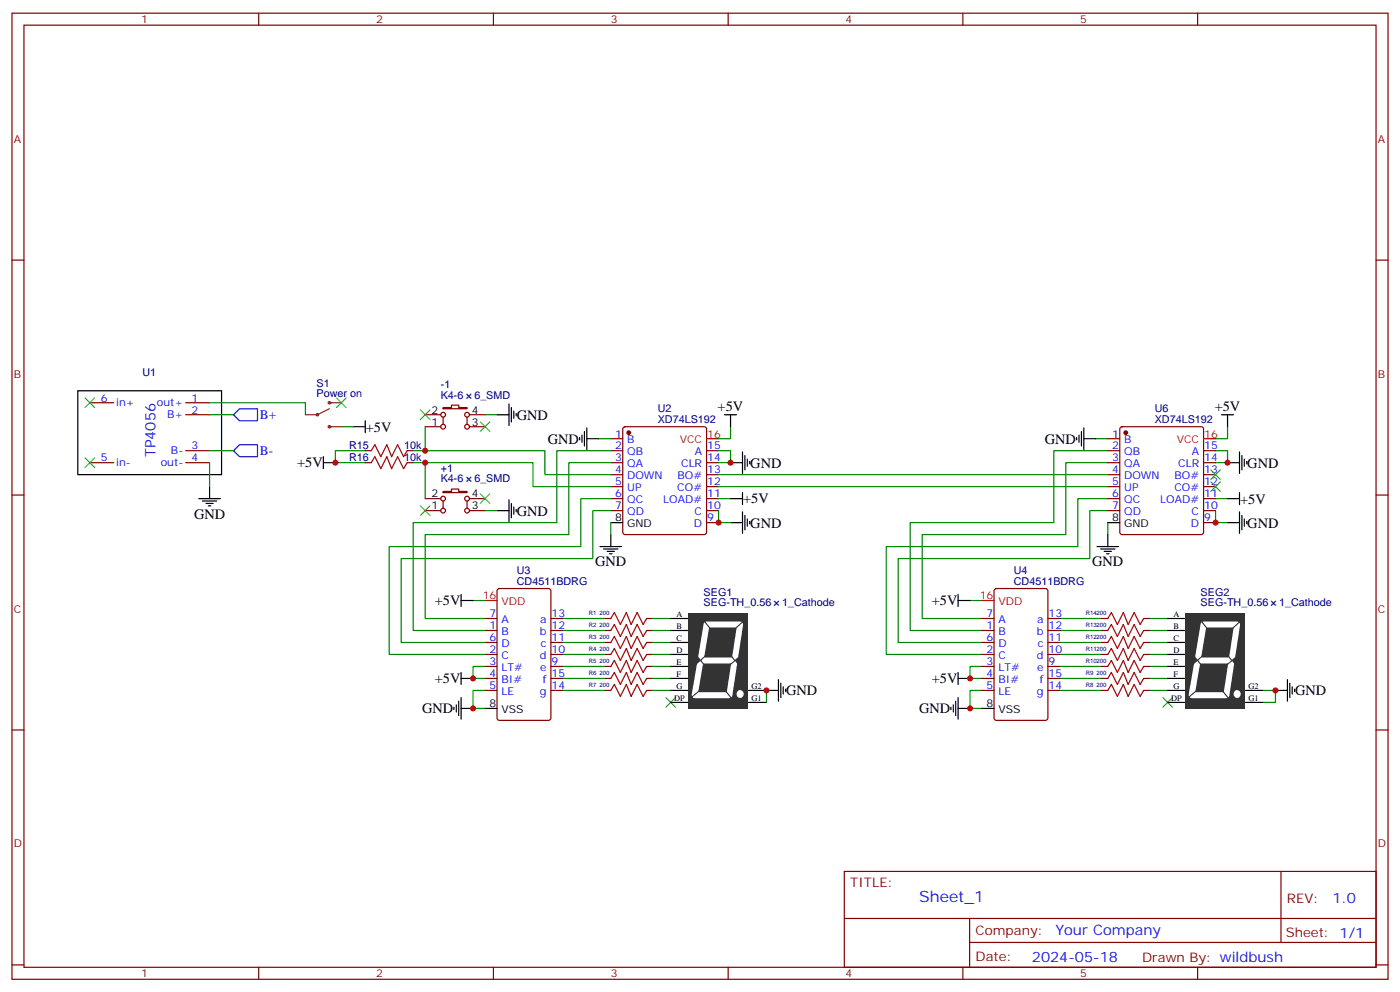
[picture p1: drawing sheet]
<svg xmlns="http://www.w3.org/2000/svg" width="412mm" height="292mm" viewBox="0 0 412 292" stroke-linecap="round" stroke-linejoin="round" font-family="sans-serif">
<g fill="none" stroke="#870000" stroke-width=".35">
<path d="M3.5 3.9h405.4v284.3h-405.4zM7.1 7.4h398.2v277.3h-398.2zM76.2 3.9v3.5M145.3 3.9v3.5M214.5 3.9v3.5M283.6 3.9v3.5M352.8 3.9v3.5M3.5 76.6h3.6M405.3 76.6h3.6M130.5 119.9h2.5v-.7h2.1v.7h2.5v.4h-7.1zM107.6 132.6h1.8M107.6 136.2h1.8"/>
<path d="M119.9 132.6h1.8M119.9 136.2h1.8M125.2 125.6h4.6M125.2 122.1h4.6M130.5 122.8v2.1M137.6 122.8v2.1M138.3 125.6h4.6M138.3 122.1h4.6M179.9 129.1h3.5M179.9 132.6h3.5M179.9 136.2h3.5M179.9 139.7h3.5"/>
<path d="M183.7 125.8l.4-.2h23.3l.5 .2 .2 .5v30.3l-.2 .5-.5 .2h-23.3l-.4-.2-.3-.5v-30.3zM208.1 132.6h3.6M208.1 136.2h3.6M208.1 139.7h3.6M326.3 129.1h3.5M326.3 132.6h3.5M326.3 136.2h3.5M326.3 139.7h3.5M330.1 125.8l.5-.2h23.2l.5 .2 .2 .5v30.3l-.2 .5-.5 .2h-23.2l-.5-.2-.3-.5v-30.3zM354.5 132.6h3.6M354.5 136.2h3.6M354.5 139.7h3.6"/>
<path d="M3.5 145.7h3.6M125.2 146.8h4.6M125.2 150.3h4.6M130.5 144.6h2.5v-.7h2.1v.7h2.5v.4h-7.1zM130.5 147.5v2.1M137.6 147.5v2.1M138.3 146.8h4.6M138.3 150.3h4.6M179.9 143.2h3.5M179.9 146.8h3.5M179.9 150.3h3.5M208.1 143.2h3.6"/>
<path d="M208.1 146.8h3.6M208.1 150.3h3.6M208.1 153.8h3.6M326.3 143.2h3.5M326.3 146.8h3.5M326.3 150.3h3.5M354.5 143.2h3.6M354.5 146.8h3.6M354.5 150.3h3.6M354.5 153.8h3.6M405.3 145.7h3.6M146.6 173.4l.5-.2h14.5l.6 .4 .1 37.7-.5 .7h-14.7l-.6-.4-.1-37.7z"/>
<path d="M293 173.4l.5-.2h14.5l.6 .4 .1 37.7-.5 .7h-14.7l-.6-.4-.1-37.7zM142.9 185.6h3.5M142.9 192.6h3.5M142.9 196.1h3.5M142.9 199.7h3.5M142.9 189.1h3.5M142.9 182h3.5M162.3 185.6h3.5M162.3 192.6h3.5M162.3 196.1h3.5M162.3 199.7h3.5M162.3 189.1h3.5"/>
<path d="M162.3 182h3.5M178.2 185.6h1.7M178.2 192.6h1.7M178.2 196.1h1.7M178.2 199.7h1.7M178.2 189.1h1.7M178.2 182h1.7M190.5 185.6h1.8M190.5 192.6h1.8M190.5 196.1h1.8M190.5 199.7h1.8M190.5 189.1h1.8"/>
<path d="M190.5 182h1.8M289.3 185.6h3.5M289.3 192.6h3.5M289.3 196.1h3.5M289.3 199.7h3.5M289.3 189.1h3.5M289.3 182h3.5M308.7 185.6h3.5M308.7 192.6h3.5M308.7 196.1h3.5M308.7 199.7h3.5M308.7 189.1h3.5"/>
<path d="M308.7 182h3.5M324.6 185.6h1.7M324.6 192.6h1.7M324.6 196.1h1.7M324.6 199.7h1.7M324.6 189.1h1.7M324.6 182h1.7M336.9 185.6h1.8M336.9 192.6h1.8M336.9 196.1h1.8M336.9 199.7h1.8M336.9 189.1h1.8"/>
<path d="M336.9 182h1.8M3.5 214.8h3.6M142.9 203.2h3.5M162.3 203.2h3.5M178.2 203.2h1.7M190.5 203.2h1.8M289.3 203.2h3.5M308.7 203.2h3.5M324.6 203.2h1.7M336.9 203.2h1.8M405.3 214.8h3.6M248.7 256.5h156.6v28.2h-156.6z"/>
<path d="M377.3 256.5v20.9M248.7 270.3h156.5M285.6 277.4h119.6M285.6 270.3v14.1M3.5 284h3.6M76.2 284.7v3.5M145.3 284.7v3.5M214.5 284.7v3.5M283.6 284.7v3.5M352.8 284.7v3.5M405.3 284h3.6"/>
<circle cx="130.5" cy="125.6" r=".71"/>
<circle cx="130.5" cy="122.1" r=".71"/>
<circle cx="137.6" cy="125.6" r=".71"/>
<circle cx="137.6" cy="122.1" r=".71"/>
<circle cx="130.5" cy="150.3" r=".71"/>
<circle cx="130.5" cy="146.8" r=".71"/>
<circle cx="137.6" cy="146.8" r=".71"/>
<circle cx="137.6" cy="150.3" r=".71"/>
</g>
<g fill="#870000" stroke="#870000" stroke-width=".35">
<circle cx="185.2" cy="127.4" r=".53"/>
<circle cx="331.6" cy="127.4" r=".53"/>
</g>
<g fill="none" stroke="#000" stroke-width=".35">
<path d="M149.9 118.9v6.3M150.6 119.9v4.3M95.2 136.2h3.6M95.2 134.4v3.5M146.4 122.1h3.5M151.3 121v2.1M152 121.7v.7M170.7 128.8v.7M171.4 128.1v2.1M172.2 127v4.2M172.9 129.1h3.5M172.9 125.9v6.4"/>
<path d="M213.4 122.1h3.6M215.2 136.2h3.5M215.2 122.1v3.5M218.7 133v6.3M219.4 134.1v4.2M220.1 135.1v2.1M220.8 135.8v.7M317.1 128.8v.7M317.9 128.1v2.1M318.6 127v4.2M319.3 129.1h3.5M319.3 125.9v6.4"/>
<path d="M359.8 122.1h3.6M361.6 136.2h3.5M361.6 122.1v3.5M365.1 133v6.3M365.8 134.1v4.2M366.5 135.1v2.1M367.2 135.8v.7M146.4 150.3h3.5M149.9 147.1v6.4M150.6 148.2v4.2M151.3 149.2v2.1M152 149.9v.7"/>
<path d="M179.9 153.8h3.5M179.9 157.3v3.6M215.2 153.8h3.5M215.2 146.8h3.5M218.7 145v3.5M218.7 150.6v6.4M219.4 151.7v4.2M220.1 152.8v2.1M220.8 153.5v.7M326.3 153.8h3.5M326.3 157.3v3.6M361.6 153.8h3.5"/>
<path d="M361.6 146.8h3.5M365.1 145v3.5M365.1 150.6v6.4M365.8 151.7v4.2M366.5 152.8v2.1M367.2 153.5v.7M135.8 175v3.5M135.8 176.7h3.5M176.7 160.9h6.4M177.8 161.6h4.2M178.9 162.3h2.1M179.6 163h.7"/>
<path d="M282.2 175v3.5M282.2 176.7h3.6M323.1 160.9h6.4M324.2 161.6h4.2M325.3 162.3h2.1M326 163h.7M135.8 197.9v3.5M135.8 199.7h3.5M197.6 199.7h5.2M197.6 182h5.2M197.6 185.6h5.2M197.6 189.1h5.2"/>
<path d="M197.6 192.6h5.2M197.6 196.1h5.2M282.2 197.9v3.5M282.2 199.7h3.6M133.7 208.1v.7M134.4 207.4v2.1M135.1 206.4v4.2M135.8 208.5h3.5M135.8 205.3v6.4M142.9 208.5h3.5M197.6 203.2h5.2M197.6 206.7h5.2"/>
<path d="M220.5 203.2h5.3M220.5 206.7h5.3M280.1 208.1v.7M280.8 207.4v2.1M281.5 206.4v4.2M282.2 208.5h3.6M282.2 205.3v6.4M289.3 208.5h3.5"/>
</g>
<path d="M208.1 129.1h3.6M354.5 129.1h3.6M142.9 176.7h3.5M289.3 176.7h3.5" fill="none" stroke="#f00" stroke-width=".35"/>
<g fill="none" stroke="#008700" stroke-width=".35">
<path d="M107.6 132.6h-8.8v3.6h8.8M121.7 136.2h3.5v10.6M125.2 125.6v7h-3.5M125.2 132.6h35.3v7.1h19.4M125.2 136.2h31.8v7h22.9M142.9 122.1h3.5M176.4 129.1h3.5M179.9 136.2h-12.3v21.1h-42.4v24.7h17.7M179.9 132.6h-15.9v21.2h-42.3v31.8h21.2M211.7 132.6h3.5v3.6h-3.5M211.7 139.7h114.6M215.2 125.6v3.5h-3.5"/>
<path d="M322.8 129.1h3.5M326.3 132.6h-15.9v21.2h-42.3v31.8h21.2M326.3 136.2h-12.3v21.1h-42.4v24.7h17.7M358.1 132.6h3.5v3.6h-3.5M361.6 125.6v3.5h-3.5M142.9 150.3h3.5M179.9 146.8h-8.8v14.1h-56.4v31.7h28.2M179.9 150.3h-5.3v14.1h-56.4v24.7h24.7M179.9 153.8v3.5M211.7 150.3v3.5h3.5M211.7 146.8h3.5M211.7 143.2h114.6"/>
<path d="M326.3 150.3h-5.3v14.1h-56.4v24.7h24.7M326.3 146.8h-8.8v14.1h-56.4v31.7h28.2M326.3 153.8v3.5M358.1 150.3v3.5h3.5M358.1 146.8h3.5M139.3 176.7h3.6M285.8 176.7h3.5M142.9 196.1h-3.6v3.6h3.6M165.8 182h12.4M165.8 185.6h12.4M165.8 189.1h12.4M165.8 192.6h12.4"/>
<path d="M165.8 196.1h12.4M165.8 199.7h12.4M192.3 182h5.3M192.3 185.6h5.3M192.3 189.1h5.3M192.3 192.6h5.3M192.3 196.1h5.3M192.3 199.7h5.3M289.3 196.1h-3.5v3.6h3.5M312.2 182h12.4M312.2 185.6h12.4M312.2 189.1h12.4"/>
<path d="M312.2 192.6h12.4M312.2 196.1h12.4M312.2 199.7h12.4M338.7 182h5.3M338.7 185.6h5.3M338.7 189.1h5.3M338.7 192.6h5.3M338.7 196.1h5.3M338.7 199.7h5.3M142.9 203.2h-3.6v5.3h3.6M165.8 203.2h12.4M192.3 203.2h5.3"/>
<path d="M289.3 203.2h-3.5v5.3h3.5M312.2 203.2h12.4M338.7 203.2h5.3"/>
</g>
<g fill="none" stroke="#a10000" stroke-width=".35">
<path d="M109.4 132.6l1-1.7 1.8 3.5 1.7-3.5 1.5 3.5 1.7-3.5 1.8 3.5 1-1.8M109.4 136.2l1-1.8 1.8 3.5 1.7-3.5 1.5 3.5 1.7-3.5 1.8 3.5 1-1.7M179.9 182l1.1-1.7 1.7 3.5 1.8-3.5 1.4 3.5 1.8-3.5 1.7 3.5 1.1-1.8M179.9 199.7l1.1-1.8 1.7 3.5 1.8-3.5 1.4 3.5 1.8-3.5 1.7 3.5 1.1-1.7M179.9 185.6l1.1-1.8 1.7 3.5 1.8-3.5 1.4 3.5 1.8-3.5 1.7 3.5 1.1-1.7M179.9 189.1l1.1-1.8 1.7 3.6 1.8-3.6 1.4 3.6 1.8-3.6 1.7 3.6 1.1-1.8M179.9 192.6l1.1-1.7 1.7 3.5 1.8-3.5 1.4 3.5 1.8-3.5 1.7 3.5 1.1-1.8M179.9 196.1l1.1-1.7 1.7 3.5 1.8-3.5 1.4 3.5 1.8-3.5 1.7 3.5 1.1-1.8M326.3 185.6l1.1-1.8 1.7 3.5 1.8-3.5 1.4 3.5 1.8-3.5 1.7 3.5 1.1-1.7M326.3 199.7l1.1-1.8 1.7 3.5 1.8-3.5 1.4 3.5 1.8-3.5 1.7 3.5 1.1-1.7M326.3 196.1l1.1-1.7 1.7 3.5 1.8-3.5 1.4 3.5 1.8-3.5 1.7 3.5 1.1-1.8M326.3 192.6l1.1-1.7 1.7 3.5 1.8-3.5 1.4 3.5 1.8-3.5 1.7 3.5 1.1-1.8"/>
<path d="M326.3 189.1l1.1-1.8 1.7 3.6 1.8-3.6 1.4 3.6 1.8-3.6 1.7 3.6 1.1-1.8M326.3 182l1.1-1.7 1.7 3.5 1.8-3.5 1.4 3.5 1.8-3.5 1.7 3.5 1.1-1.8M179.9 203.2l1.1-1.8 1.7 3.6 1.8-3.6 1.4 3.6 1.8-3.6 1.7 3.6 1.1-1.8M326.3 203.2l1.1-1.8 1.7 3.6 1.8-3.6 1.4 3.6 1.8-3.6 1.7 3.6 1.1-1.8"/>
</g>
<g fill="none" stroke="#3c3" stroke-width=".35">
<path d="M123.8 120.6l2.8 2.9M126.6 120.6l-2.8 2.9M141.5 124.2l2.8 2.8M144.3 124.2l-2.8 2.8M356.7 138.3l2.8 2.8M359.5 138.3l-2.8 2.8M123.8 148.9l2.8 2.8M126.6 148.9l-2.8 2.8M141.5 145.3l2.8 2.9M144.3 145.3l-2.8 2.9M356.7 141.8l2.8 2.8M359.5 141.8l-2.8 2.8"/>
<path d="M196.1 205.3l2.9 2.8M199 205.3l-2.9 2.8M342.5 205.3l2.9 2.8M345.4 205.3l-2.9 2.8"/>
</g>
<path d="M202.7 180.3h17.6v28.2h-17.6z" fill="#333"/>
<path d="M206.4 194.4l-1.8 10.2h10.2l3.2-20.8h-9.9l-1.7 10.6h9.9" fill="none" stroke="#fff" stroke-width="1.8"/>
<path d="M207.4 182.7l9.1 11.7-13.3 11.3M219.1 182.7l-12.7 11.7 9.5 11.6" fill="none" stroke="#333" stroke-width=".32"/>
<path d="M205.3 192.9l1.2 1.5-1.6 1.4zM216.4 194.3l1.1 1.4 .4-2.7z" fill="#333"/>
<circle cx="218" cy="204.2" r="1.11" fill="#fff"/>
<path d="M344 182h5.2M344 185.6h5.2M344 189.1h5.2M344 192.6h5.2M344 196.1h5.2M344 199.7h5.2M344 203.2h5.2M344 206.7h5.2M366.9 203.2h5.3M366.9 206.7h5.3" fill="none" stroke="#000" stroke-width=".35"/>
<path d="M349.1 180.3h17.6v28.2h-17.6z" fill="#333"/>
<path d="M352.8 194.4l-1.8 10.2h10.2l3.2-20.8h-9.9l-1.7 10.6h9.9" fill="none" stroke="#fff" stroke-width="1.8"/>
<path d="M353.8 182.7l9.1 11.7-13.3 11.3M365.5 182.7l-12.7 11.7 9.5 11.6" fill="none" stroke="#333" stroke-width=".32"/>
<path d="M351.7 192.9l1.2 1.5-1.6 1.4zM362.8 194.3l1.1 1.4 .4-2.7z" fill="#333"/>
<circle cx="364.4" cy="204.2" r="1.11" fill="#fff"/>
<g fill="none" stroke="#000" stroke-width=".35">
<path d="M22.9 115h42.4v24.7h-42.4zM104.1 125.6h3.5M107.6 123.8v3.6M58.6 146.8h6.3M59.6 147.5h4.3M60.7 148.2h2.1M61.4 148.9h.7M61.7 143.2v3.6M225.8 203.2h3.5M229.3 200v6.4M230 201.1v4.2M230.7 202.1v2.2"/>
<path d="M231.4 202.8v.8M375.7 203.2h3.5M379.2 200v6.4M379.9 201.1v4.2M380.6 202.1v2.2M381.4 202.8v.8"/>
</g>
<path d="M61.7 118.5h28.3v3.6M61.7 122.1h7.1M61.7 132.6h7.1M61.7 136.2v7M100.5 125.6h3.6M225.8 203.2v3.5M372.2 203.2h3.5v3.5h-3.5" fill="none" stroke="#008700" stroke-width=".35"/>
<g fill="none" stroke="#8c2424" stroke-width=".35">
<path d="M97 118.5h3.5M97 120.3l-3.5 1.8h-3.5M97 125.6h3.5"/>
<circle cx="97" cy="118.5" r=".35"/>
<circle cx="93.5" cy="122.1" r=".35"/>
<circle cx="97" cy="125.6" r=".35"/>
</g>
<path d="M25 117.1l2.9 2.8M27.9 117.1l-2.9 2.8M99.1 117.1l2.9 2.8M102 117.1l-2.9 2.8M25 134.8l2.9 2.8M27.9 134.8l-2.9 2.8" fill="none" stroke="#3c3" stroke-width=".35"/>
<path d="M26.5 118.5h7M54.7 118.5h7M26.5 136.2h7M54.7 122.1h7M54.7 132.6h7M54.7 136.2h7" fill="none" stroke="#870000" stroke-width=".35"/>
<path d="M68.8 132.6l1.8-1.7h5.2v3.5h-5.2zM70.6 120.3h5.2v3.5h-5.2l-1.8-1.7z" fill="none" stroke="#00f" stroke-width=".35"/>
<g fill="#c00">
<circle cx="215.2" cy="136.2" r=".88"/>
<circle cx="211.7" cy="153.8" r=".88"/>
<circle cx="139.3" cy="208.5" r=".88"/>
<circle cx="285.8" cy="208.5" r=".88"/>
<circle cx="358.1" cy="153.8" r=".88"/>
<circle cx="361.6" cy="136.2" r=".88"/>
<circle cx="125.2" cy="132.6" r=".88"/>
<circle cx="125.2" cy="136.2" r=".88"/>
<circle cx="98.8" cy="136.2" r=".88"/>
<circle cx="139.3" cy="199.7" r=".88"/>
<circle cx="285.8" cy="199.7" r=".88"/>
<circle cx="225.8" cy="203.2" r=".88"/>
<circle cx="375.7" cy="203.2" r=".88"/>
</g>
<text font-size="4.6" fill="#00f" x="270.8" y="265.5">Sheet_1</text>
<g font-size="4.2">
<text x="152.2" y="123.5">GND</text>
<text x="211.4" y="120.9">+5V</text>
<text x="357.8" y="121">+5V</text>
<text x="107.8" y="127">+5V</text>
<text x="161.4" y="130.6">GND</text>
<text x="307.8" y="130.6">GND</text>
<text x="87.5" y="137.6">+5V</text>
<text x="221" y="137.6">GND</text>
<text x="367.4" y="137.6">GND</text>
<text x="218.9" y="148.2">+5V</text>
<text x="365.3" y="148.2">+5V</text>
<text x="57.1" y="152.8">GND</text>
<text x="152.2" y="151.7">GND</text>
<text x="221" y="155.3">GND</text>
<text x="367.4" y="155.3">GND</text>
<text x="175.3" y="166.5">GND</text>
<text x="321.7" y="166.5">GND</text>
<text x="128.1" y="178.2">+5V</text>
<text x="274.5" y="178.2">+5V</text>
<text x="128.1" y="201.1">+5V</text>
<text x="274.5" y="201.1">+5V</text>
<text x="124.4" y="209.9">GND</text>
<text x="231.6" y="204.6">GND</text>
<text x="270.8" y="209.9">GND</text>
<text x="381.5" y="204.6">GND</text>
</g>
<g font-size="4.2" fill="#00f">
<text x="45.8" y="134.6" transform="rotate(-90 45.8 134.6)">TP4056</text>
<text x="392.5" y="265.7">1.0</text>
<text x="310.9" y="275.3">Your Company</text>
<text x="304" y="283.1">2024-05-18</text>
</g>
<g font-size="3.9" fill="#00f">
<text x="76.6" y="123.3">B+</text>
<text x="76.6" y="133.9">B-</text>
</g>
<g font-size="3.9" fill="#800">
<text x="250.5" y="261.1">TITLE:</text>
<text x="379.1" y="265.7">REV:</text>
<text x="287.4" y="275.3">Company:</text>
<text x="378.7" y="275.9">Sheet: 1/1</text>
<text x="287.4" y="282.9">Date:</text>
<text x="336.4" y="283">Drawn By: wildbush</text>
</g>
<g font-size="3.2" fill="#800">
<text x="41.6" y="6.9">1</text>
<text x="110.8" y="6.9">2</text>
<text x="179.9" y="6.9">3</text>
<text x="249.1" y="6.9">4</text>
<text x="318.2" y="6.9">5</text>
<text x="4.1" y="42">A</text>
<text x="405.9" y="42">A</text>
<text x="4.1" y="111.1">B</text>
<text x="405.9" y="111.1">B</text>
<text x="4.1" y="180.3">C</text>
<text x="405.9" y="180.3">C</text>
<text x="4.1" y="249.4">D</text>
<text x="405.9" y="249.4">D</text>
<text x="41.6" y="287.7">1</text>
<text x="110.8" y="287.7">2</text>
<text x="179.9" y="287.7">3</text>
<text x="249.1" y="287.7">4</text>
<text x="318.2" y="287.7">5</text>
</g>
<g font-size="3.2" fill="#000080">
<text x="42" y="110.8">U1</text>
<text x="93.2" y="113.8">S1</text>
<text x="93.2" y="117">Power on</text>
<text x="129.8" y="117.3">K4-6</text>
<text x="129.8" y="114.2">-1</text>
<text x="139.7" y="117.3">6_SMD</text>
<text x="193.8" y="124.5">XD74LS192</text>
<text x="193.8" y="121.4">U2</text>
<text x="340.2" y="124.5">XD74LS192</text>
<text x="340.2" y="121.4">U6</text>
<text x="102.8" y="132">R15</text>
<text x="102.8" y="135.6">R16</text>
<text x="119" y="132">10k</text>
<text x="119" y="135.6">10k</text>
<text x="129.8" y="142">K4-6</text>
<text x="129.8" y="138.9">+1</text>
<text x="139.7" y="142">6_SMD</text>
<text x="152.2" y="172.1">CD4511BDRG</text>
<text x="152.2" y="169">U3</text>
<text x="298.6" y="172.1">CD4511BDRG</text>
<text x="298.6" y="169">U4</text>
<text x="207.3" y="178.4">SEG-TH_0.56</text>
<text x="207.3" y="175.3">SEG1</text>
<text x="230.4" y="178.4">1_Cathode</text>
<text x="353.7" y="178.4">SEG-TH_0.56</text>
<text x="353.7" y="175.3">SEG2</text>
<text x="376.8" y="178.4">1_Cathode</text>
</g>
<g font-size="3.2" fill="#00f">
<text x="29.7" y="118.2">6</text>
<text x="34.2" y="119.6">in+</text>
<text x="46.2" y="119.6">out+</text>
<text x="56.4" y="118.2">1</text>
<text x="49.2" y="123.1">B+</text>
<text x="56.4" y="121.7">2</text>
<text x="181.3" y="128.8">1</text>
<text x="184.7" y="130.5">B</text>
<text x="327.7" y="128.8">1</text>
<text x="331.2" y="130.5">B</text>
<text x="29.7" y="135.8">5</text>
<text x="34.2" y="137.2">in-</text>
<text x="47.4" y="137.2">out-</text>
<text x="50.4" y="133.7">B-</text>
<text x="56.4" y="132.3">3</text>
<text x="56.4" y="135.8">4</text>
<text x="181.3" y="132.3">2</text>
<text x="181.3" y="135.8">3</text>
<text x="184.7" y="134.1">QB</text>
<text x="184.7" y="137.6">QA</text>
<text x="200.6" y="137.6">CLR</text>
<text x="204.7" y="134.1">A</text>
<text x="208.3" y="135.8">14</text>
<text x="208.3" y="132.3">15</text>
<text x="327.7" y="132.3">2</text>
<text x="327.7" y="135.8">3</text>
<text x="331.2" y="134.1">QB</text>
<text x="331.2" y="137.6">QA</text>
<text x="347" y="137.6">CLR</text>
<text x="351.1" y="134.1">A</text>
<text x="354.7" y="135.8">14</text>
<text x="354.7" y="132.3">15</text>
<text x="181.3" y="139.3">4</text>
<text x="181.3" y="142.9">5</text>
<text x="184.7" y="141.1">DOWN</text>
<text x="199.6" y="141.1">BO#</text>
<text x="208.3" y="142.9">12</text>
<text x="208.3" y="139.3">13</text>
<text x="327.7" y="139.3">4</text>
<text x="327.7" y="142.9">5</text>
<text x="331.2" y="141.1">DOWN</text>
<text x="346" y="141.1">BO#</text>
<text x="354.7" y="142.9">12</text>
<text x="354.7" y="139.3">13</text>
<text x="181.3" y="146.4">6</text>
<text x="181.3" y="149.9">7</text>
<text x="184.7" y="144.6">UP</text>
<text x="184.7" y="148.2">QC</text>
<text x="195.4" y="148.2">LOAD#</text>
<text x="199.5" y="144.6">CO#</text>
<text x="208.3" y="149.9">10</text>
<text x="208.3" y="146.4">11</text>
<text x="327.7" y="146.4">6</text>
<text x="327.7" y="149.9">7</text>
<text x="331.2" y="144.6">UP</text>
<text x="331.2" y="148.2">QC</text>
<text x="341.8" y="148.2">LOAD#</text>
<text x="345.9" y="144.6">CO#</text>
<text x="354.7" y="149.9">10</text>
<text x="354.7" y="146.4">11</text>
<text x="184.7" y="151.7">QD</text>
<text x="204.4" y="155.2">D</text>
<text x="204.6" y="151.7">C</text>
<text x="208.3" y="153.5">9</text>
<text x="331.2" y="151.7">QD</text>
<text x="350.8" y="155.2">D</text>
<text x="351" y="151.7">C</text>
<text x="354.7" y="153.5">9</text>
<text x="144.2" y="185.2">1</text>
<text x="144.2" y="181.7">7</text>
<text x="147.7" y="183.4">A</text>
<text x="159.1" y="183.4">a</text>
<text x="162.5" y="185.2">12</text>
<text x="162.5" y="181.7">13</text>
<text x="290.6" y="185.2">1</text>
<text x="290.6" y="181.7">7</text>
<text x="294.1" y="183.4">A</text>
<text x="305.5" y="183.4">a</text>
<text x="308.9" y="185.2">12</text>
<text x="308.9" y="181.7">13</text>
<text x="144.2" y="188.7">6</text>
<text x="147.7" y="187">B</text>
<text x="147.7" y="190.5">D</text>
<text x="159" y="187">b</text>
<text x="159.3" y="190.5">c</text>
<text x="162.5" y="188.7">11</text>
<text x="290.6" y="188.7">6</text>
<text x="294.1" y="187">B</text>
<text x="294.1" y="190.5">D</text>
<text x="305.4" y="187">b</text>
<text x="305.7" y="190.5">c</text>
<text x="308.9" y="188.7">11</text>
<text x="144.2" y="192.3">2</text>
<text x="144.2" y="195.8">3</text>
<text x="147.7" y="194">C</text>
<text x="147.7" y="197.6">LT#</text>
<text x="159" y="194">d</text>
<text x="159.1" y="197.6">e</text>
<text x="162.5" y="195.8">9</text>
<text x="162.5" y="192.3">10</text>
<text x="290.6" y="192.3">2</text>
<text x="290.6" y="195.8">3</text>
<text x="294.1" y="194">C</text>
<text x="294.1" y="197.6">LT#</text>
<text x="305.4" y="194">d</text>
<text x="305.5" y="197.6">e</text>
<text x="308.9" y="195.8">9</text>
<text x="308.9" y="192.3">10</text>
<text x="144.2" y="199.3">4</text>
<text x="144.2" y="202.8">5</text>
<text x="147.7" y="201.1">BI#</text>
<text x="159.9" y="201.1">f</text>
<text x="162.5" y="202.8">14</text>
<text x="162.5" y="199.3">15</text>
<text x="290.6" y="199.3">4</text>
<text x="290.6" y="202.8">5</text>
<text x="294.1" y="201.1">BI#</text>
<text x="306.3" y="201.1">f</text>
<text x="308.9" y="202.8">14</text>
<text x="308.9" y="199.3">15</text>
<text x="147.7" y="204.6">LE</text>
<text x="159" y="204.6">g</text>
<text x="294.1" y="204.6">LE</text>
<text x="305.4" y="204.6">g</text>
</g>
<g font-size="3.2">
<text x="127.1" y="125.2">1</text>
<text x="127.1" y="121.7">2</text>
<text x="139" y="125.2">3</text>
<text x="139" y="121.7">4</text>
<text x="127.1" y="149.9">1</text>
<text x="127.1" y="146.4">2</text>
<text x="139" y="149.9">3</text>
<text x="139" y="146.4">4</text>
<text x="181.3" y="153.5">8</text>
<text x="184.7" y="155.2">GND</text>
<text x="327.7" y="153.5">8</text>
<text x="331.2" y="155.2">GND</text>
<text x="144.2" y="208.1">8</text>
<text x="147.7" y="209.9">VSS</text>
<text x="290.6" y="208.1">8</text>
<text x="294.1" y="209.9">VSS</text>
</g>
<g font-size="3.2" fill="#f00">
<text x="200.2" y="130.5">VCC</text>
<text x="208.3" y="128.8">16</text>
<text x="346.6" y="130.5">VCC</text>
<text x="354.7" y="128.8">16</text>
<text x="142.2" y="176.4">16</text>
<text x="147.7" y="178.2">VDD</text>
<text x="288.6" y="176.4">16</text>
<text x="294.1" y="178.2">VDD</text>
</g>
<g font-size="2.5">
<text x="199.3" y="181.7">A</text>
<text x="199.3" y="185.2">B</text>
<text x="345.7" y="181.7">A</text>
<text x="345.7" y="185.2">B</text>
<text x="199.3" y="188.7">C</text>
<text x="345.7" y="188.7">C</text>
<text x="199.3" y="192.3">D</text>
<text x="199.3" y="195.8">E</text>
<text x="345.7" y="192.3">D</text>
<text x="345.7" y="195.8">E</text>
<text x="199.3" y="199.3">F</text>
<text x="199.3" y="202.8">G</text>
<text x="221.4" y="202.8">G2</text>
<text x="345.7" y="199.3">F</text>
<text x="345.7" y="202.8">G</text>
<text x="367.8" y="202.8">G2</text>
<text x="198.6" y="206.4">DP</text>
<text x="221.4" y="206.4">G1</text>
<text x="345" y="206.4">DP</text>
<text x="367.8" y="206.4">G1</text>
</g>
<g font-size="1.8" fill="#000080">
<text x="173.4" y="180.9">R1</text>
<text x="173.4" y="184.4">R2</text>
<text x="176.6" y="180.9">200</text>
<text x="176.6" y="184.4">200</text>
<text x="319.8" y="184.4">R13200</text>
<text x="319.8" y="180.9">R14200</text>
<text x="173.4" y="188">R3</text>
<text x="173.4" y="191.5">R4</text>
<text x="176.6" y="188">200</text>
<text x="176.6" y="191.5">200</text>
<text x="319.8" y="191.5">R11200</text>
<text x="319.8" y="188">R12200</text>
<text x="173.4" y="195">R5</text>
<text x="176.6" y="195">200</text>
<text x="319.8" y="195">R10200</text>
<text x="173.4" y="198.5">R6</text>
<text x="173.4" y="202.1">R7</text>
<text x="176.6" y="198.5">200</text>
<text x="176.6" y="202.1">200</text>
<text x="319.8" y="202.1">R8</text>
<text x="319.8" y="198.5">R9</text>
<text x="323" y="202.1">200</text>
<text x="323" y="198.5">200</text>
</g>
</svg>
